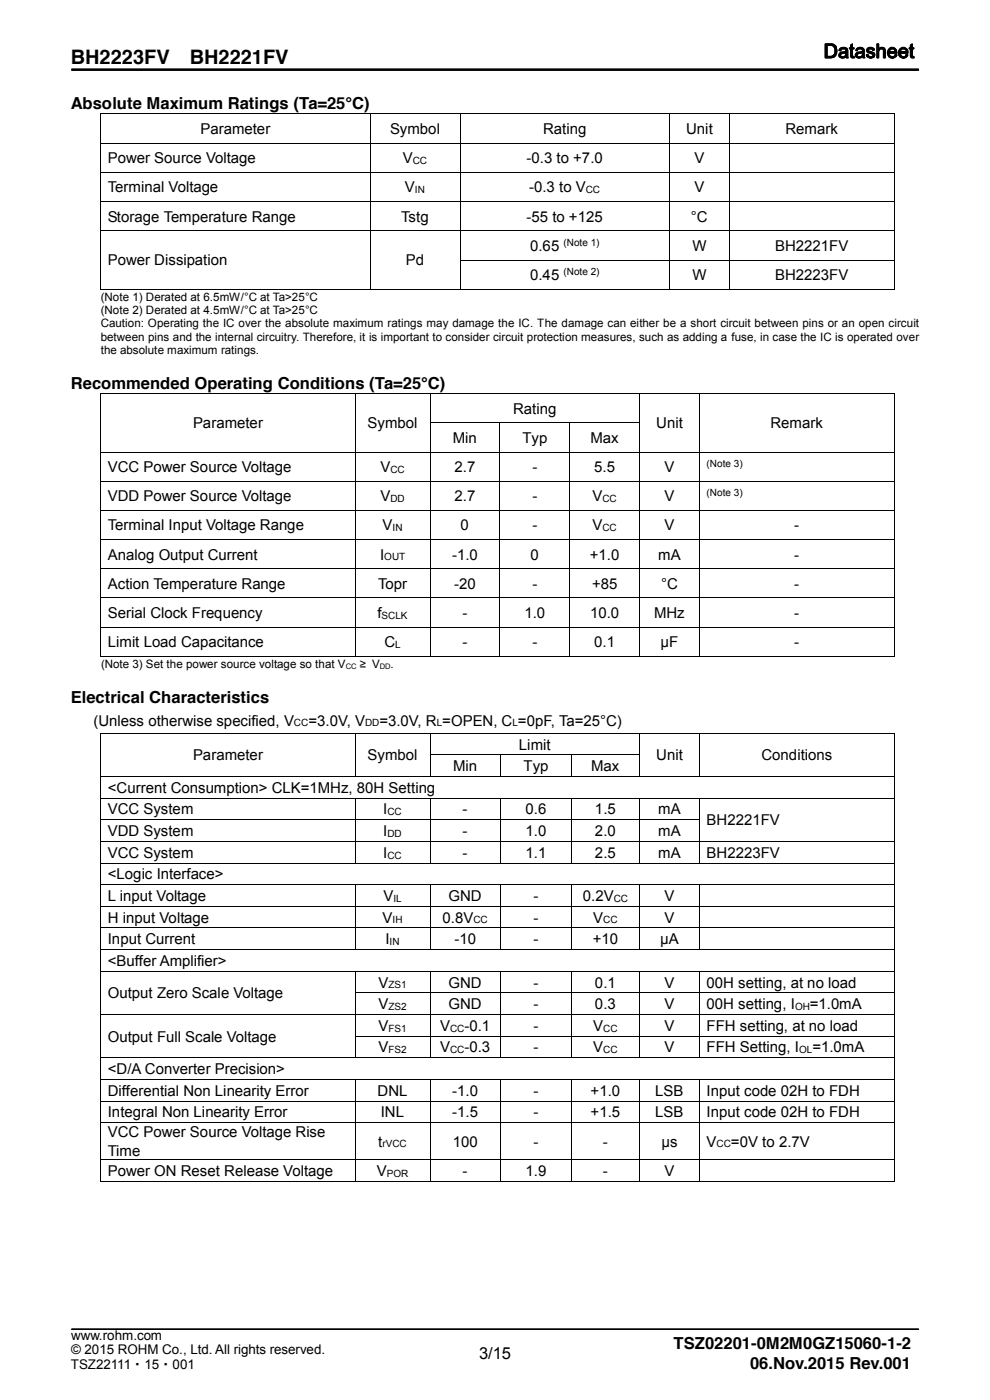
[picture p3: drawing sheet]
<svg xmlns="http://www.w3.org/2000/svg" width="210mm" height="297mm" viewBox="0 0 210 297" stroke-linecap="round" stroke-linejoin="round" font-family="sans-serif">
<g fill="#000" stroke="#000" stroke-width=".21">
<path d="M15.2 14.6h179.7v.3h-179.7z" fill-rule="evenodd"/>
<path d="M175.5 9.6v2.4h.9a1.29 1.29 0 0 0 .7-1.2 1.29 1.29 0 0 0-.6-1.2zM175 9.3h1.6a1.56 1.56 0 0 1 .8 2.3l-.6 .6-1.8 .1z" fill-rule="evenodd"/>
<path d="M178.5 11.4l-.2 .3 .2 .3 .8-.1 .1-.4v-.3zM178.3 10.2a.99 .99 0 0 1 1.6 .4v1.7h-.4l-.1-.3a.83 .83 0 0 1-.9 .3 .83 .83 0 0 1-.6-.8h.1a.61 .61 0 0 1 .8-.5l.6-.1v-.4l-.7-.1-.3 .4-.5-.1z" fill-rule="evenodd"/>
<path d="M180.4 9.5l.4-.2v.8h.4v.3h-.4v1.5l.4 .1 .1 .3h-.6l-.3-.3v-1.6h-.2v-.3h.2z" fill-rule="evenodd"/>
<path d="M182 11.4l-.2 .2 .1 .4a.7 .7 0 0 0 1-.3l.1-.5zM181.8 10.2a.98 .98 0 0 1 1.5 .3v1.5l.2 .3h-.4l-.1-.3a.91 .91 0 0 1-.9 .3 .91 .91 0 0 1-.7-.8h.1a.69 .69 0 0 1 .8-.5l.7-.1-.2-.4-.6-.1-.4 .4-.3-.1z" fill-rule="evenodd"/>
<path d="M184.2 10.1a1.04 1.04 0 0 1 1.3 .4v.1l-.3 .1-.4-.3h-.4l-.2 .2 .2 .3 .7 .1a.63 .63 0 0 1 .5 .7 .63 .63 0 0 1-.6 .6 .99 .99 0 0 1-1.2-.7l.4-.1 .3 .5h.4l.3-.3-.1-.2-1.1-.4-.2-.6z" fill-rule="evenodd"/>
<path d="M186.1 9.3h.3v1.1l.4-.3 .8 .1 .2 .4v1.7h-.4v-1.7l-.3-.2-.5 .1-.2 .4v1.4h-.3z" fill-rule="evenodd"/>
<path d="M189 10.5l-.4 .5h1.3l-.3-.5zM188.7 10.2l.3-.1h.6a1.2 1.2 0 0 1 .7 1.2h-1.7l.2 .6 .5 .1h.3l.3-.5 .4 .1a1.1 1.1 0 0 1-1.7 .5 1.1 1.1 0 0 1 0-1.7z" fill-rule="evenodd"/>
<path d="M191.3 10.5l-.2 .2v.3h1.1v-.3a.65 .65 0 0 0-.9-.2zM190.9 10.4l.5-.3a1.06 1.06 0 0 1 1.2 1.2h-1.6a.72 .72 0 0 0 .4 .7 .72 .72 0 0 0 .7-.1l.1-.4 .4 .1a1.02 1.02 0 0 1-1 .8 1.02 1.02 0 0 1-1-.9v-.6z" fill-rule="evenodd"/>
<path d="M193.1 9.5l.4-.2v.8h.4v.3h-.4v1.5l.4 .1v.3h-.5l-.3-.3v-1.6h-.2v-.3h.2z" fill-rule="evenodd"/>
<path d="M15.2 281.9h179.7v.2h-179.7z" fill-rule="evenodd"/>
</g>
<g fill="none" stroke="#000" stroke-width=".21">
<path d="M175 9.3h1.6a1.56 1.56 0 0 1 .8 2.3l-.6 .6-1.8 .1zM175.5 9.6h1a1.28 1.28 0 0 1 .7 1.2 1.28 1.28 0 0 1-.8 1.2h-.9zM178.3 10.2a.99 .99 0 0 1 1.6 .4v1.7h-.4l-.1-.3a.83 .83 0 0 1-.9 .3 .83 .83 0 0 1-.6-.8 1.21 1.21 0 0 1 1.3-.5l.2-.1v-.4l-.2-.1-.7 .1-.1 .3-.5-.1zM178.5 11.4l.9-.2v.3l-.1 .4-.8 .1-.2-.3zM180.4 9.5l.4-.2v.8h.4v.3h-.4v1.5l.4 .1 .1 .3h-.6l-.3-.3v-1.6h-.2v-.3h.2zM181.8 10.2a.98 .98 0 0 1 1.5 .3l.1 1.8h-.3l-.1-.3a.91 .91 0 0 1-.9 .3 .91 .91 0 0 1-.7-.8h.1a.69 .69 0 0 1 .8-.5l.7-.1-.2-.4-.6-.1-.4 .4-.3-.1zM182 11.4l1-.1a.71 .71 0 0 1-.9 .7l-.3-.1zM184.2 10.1a1.04 1.04 0 0 1 1.3 .4v.1l-.3 .1-.4-.3h-.4l-.2 .2 .2 .3 .7 .1a.63 .63 0 0 1 .5 .7 .63 .63 0 0 1-.6 .6h-.6a.69 .69 0 0 1-.6-.7l.4-.1 .3 .5h.4l.3-.3-.1-.2-1.1-.4-.2-.6zM186 9.3h.4v1.1l.4-.3 .8 .1 .2 .4v1.7h-.4v-1.7l-.3-.2-.5 .1-.2 .4v1.4h-.4zM188.7 10.2l.3-.1h.6a1.2 1.2 0 0 1 .7 1.2h-1.7l.2 .6 .5 .1h.3l.3-.5 .4 .1a1.1 1.1 0 0 1-1.7 .5 1.1 1.1 0 0 1 0-1.7zM188.9 10.5l.6-.1 .2 .1 .2 .5h-1.3zM190.9 10.4l.5-.3a1.06 1.06 0 0 1 1.2 1.2h-1.6a.72 .72 0 0 0 .4 .7 .72 .72 0 0 0 .7-.1l.1-.4 .4 .1a1.02 1.02 0 0 1-1 .8 1.02 1.02 0 0 1-1-.9v-.6z"/>
<path d="M191.3 10.5a.58 .58 0 0 1 .6-.1 .58 .58 0 0 1 .3 .6h-1.1v-.3zM193.1 9.5l.4-.2v.8h.4v.3h-.4v1.5l.4 .1v.3h-.5l-.3-.3v-1.6h-.2v-.3h.2zM21.4 24.2v6.2M21.4 30.4v6.1M21.4 36.6v6.1M21.5 24.1h57M21.5 30.4h57M21.5 36.6h57M78.5 24.2v6.2M78.5 30.4v6.1M78.5 36.6v6.1M78.6 30.4h19"/>
<path d="M78.6 36.6h19M78.7 24.1h18.9M97.6 24.2v6.2M97.6 30.4v6.1M97.6 36.6v6.1M97.6 30.4h44.4M97.6 36.6h44.4M97.7 24.1h44.3M142.1 24.2v6.2M142.1 30.4v6.1M142.1 36.6v6.1l12.6 .1M142.1 30.4h12.6"/>
<path d="M142.1 36.6h12.6M142.2 24.1h12.5M154.8 24.2v6.2M154.8 30.4v6.1M154.8 36.6v6.1M154.8 30.4h34.8M154.8 36.6h34.8M154.9 24.1h34.7M189.7 24.2v6.2M189.7 30.4v6.1M189.7 36.6v6.1M21.4 42.8v6.1"/>
<path d="M21.4 49v6.1M21.4 55.2v6.1M21.5 42.8h57M21.5 48.9h57M78.5 42.8v6.1M78.5 49v6.1M78.5 55.2v6.1M78.6 42.8h19M78.6 48.9h19M97.6 42.8v6.1M97.6 49v6.1M97.6 55.2v6.1"/>
<path d="M97.6 42.8h44.4M97.6 48.9h44.4M97.6 55.2h44.4M142.1 42.8v6.1M142.1 49v6.1M142.1 55.2v6.1M142.1 48.9h12.6M142.1 55.2h12.6M154.8 42.8v6.1M154.8 49v6.1M154.8 55.2v6.1M154.8 42.8h34.8"/>
<path d="M154.8 48.9h34.8M154.8 55.2h34.8M189.7 42.8v6.1M189.7 49v6.1M189.7 55.2v6.1M21.5 61.4h57M78.7 61.4h18.9M97.7 61.4h44.3M142.2 61.4h12.5M154.9 61.4h34.7M21.4 83.6v6.1M21.4 89.8v6.1"/>
<path d="M21.4 95.9v6.1M21.5 83.5h53.8M21.5 95.9h53.8M75.4 83.6v6.1M75.4 89.8v6.1M75.4 95.9v6.1M75.4 95.9h15.8M75.5 83.5h15.7M91.2 83.6v6.1M91.2 89.8v6.1h14.8M91.2 95.9v6.1M91.3 89.7h14.7"/>
<path d="M91.4 83.5h44.3M106.1 89.8v6.1M106.1 95.9v6.1M106.1 89.7h14.7M120.9 89.8v6.1h-14.8M120.9 95.9v6.1M120.9 89.7h14.8M120.9 95.9h14.8M135.7 83.6v6.1M135.7 89.8v6.1M135.7 95.9v6.1M135.7 95.9h12.7"/>
<path d="M135.8 83.5h12.6M148.4 83.6v6.1M148.4 89.8v6.1M148.4 95.9v6.1M148.4 95.9h41.2M148.5 83.5h41.1M189.7 83.6v6.1M189.7 89.8v6.1M189.7 95.9v6.1M21.4 102.1v6.2M21.4 108.3v6.1M21.4 114.5v6.1"/>
<path d="M21.5 102.1h53.8M21.5 108.3h53.8M21.5 114.5h53.8M75.4 102.1v6.2M75.4 108.3v6.1M75.4 114.5v6.1M75.4 102.1h15.8M75.4 108.3h15.8M75.4 114.5h15.8M91.2 102.1v6.2M91.2 108.3v6.1M91.2 114.5v6.1"/>
<path d="M91.3 102.1h14.7M91.3 108.3h14.7M91.3 114.5h14.7M106.1 102.1v6.2M106.1 108.3v6.1M106.1 114.5v6.1M106.1 102.1h14.7M106.1 108.3h14.7M106.1 114.5h14.7M120.9 102.1v6.2M120.9 108.3v6.1M120.9 114.5v6.1"/>
<path d="M120.9 102.1h14.8M120.9 108.3h14.8M120.9 114.5h14.8M135.7 102.1v6.2M135.7 108.3v6.1M135.7 114.5v6.1M135.7 102.1h12.7M135.7 108.3h12.7M135.7 114.5h12.7M148.4 102.1v6.2M148.4 108.3v6.1M148.4 114.5v6.1"/>
<path d="M148.4 102.1h41.2M148.4 108.3h41.2M148.4 114.5h41.2M189.7 102.1v6.2M189.7 108.3v6.1M189.7 114.5v6.1M21.4 120.7v6.1M21.4 126.9v6.1M21.4 133.1v6.1M21.5 120.7h53.8M21.5 126.8h53.8M21.5 133.1h53.8"/>
<path d="M21.5 139.3h53.8M75.4 120.7v6.1M75.4 126.9v6.1M75.4 133.1v6.1M75.4 120.7h15.8M75.4 126.8h15.8M75.4 133.1h15.8M75.5 139.3h15.7M91.2 120.7v6.1M91.2 126.9v6.1M91.2 133.1v6.1M91.3 120.7h14.7"/>
<path d="M91.3 126.8h14.7M91.3 133.1h14.7M91.4 139.3h14.6M106.1 120.7v6.1M106.1 126.9v6.1M106.1 133.1v6.1M106.1 120.7h14.7M106.1 126.8h14.7M106.1 133.1h14.7M106.2 139.3h14.6M120.9 120.7v6.1M120.9 126.9v6.1"/>
<path d="M120.9 133.1v6.1M120.9 120.7h14.8M120.9 126.8h14.8M120.9 133.1h14.8M121 139.3h14.7M135.7 120.7v6.1M135.7 126.9v6.1M135.7 133.1v6.1M135.7 120.7h12.7M135.7 126.8h12.7M135.7 133.1h12.7M135.8 139.3h12.6"/>
<path d="M148.4 120.7v6.1M148.4 126.9v6.1M148.4 133.1v6.1M148.4 120.7h41.2M148.4 126.8h41.2M148.4 133.1h41.2M148.5 139.3h41.1M189.7 120.7v6.1M189.7 126.9v6.1M189.7 133.1v6.1M21.4 155.6v4.5M21.5 155.6h53.8"/>
<path d="M75.4 155.6v4.5M75.5 155.6h15.7M91.2 155.6v4.5M91.4 155.6h44.3M135.7 155.6v4.5M135.8 155.6h12.6M148.4 155.6v4.5M148.5 155.6h41.1M189.7 155.6v4.5M21.4 160.2v4.5M21.4 164.8v4.5M21.4 169.4v4.5"/>
<path d="M21.4 174v4.5M21.4 178.6v4.5M21.5 164.8h53.8M21.5 169.4h53.8M21.5 173.9h53.8M21.5 178.5h53.8M75.4 160.2v4.5M75.4 169.4v4.5M75.4 174v4.5M75.4 178.6v4.5M75.4 164.8h15.8M75.4 169.4h15.8"/>
<path d="M75.4 173.9h15.8M75.4 178.5h15.8M91.2 160.2v4.5M91.2 169.4v4.5M91.3 160.2h14.9M91.3 164.8h14.9M91.3 169.4h14.9M106.2 173.9l-15 .1v4.5M106.2 178.5l-15 .1v4.5M106.2 160.2v4.5M106.2 169.4v4.5M106.2 174v4.5"/>
<path d="M106.2 178.6v4.5M106.3 160.2h14.9M106.3 164.8h14.9M106.3 169.4h14.9M106.3 173.9h14.9M106.3 178.5h14.9M121.2 160.2v4.5M121.2 169.4v4.5M121.2 174v4.5M121.2 178.6v4.5M121.3 160.2h14.4M121.3 164.8h14.4"/>
<path d="M121.3 169.4h14.4M121.3 173.9h14.4M121.3 178.5h14.4M135.7 160.2v4.5M135.7 169.4v4.5M135.7 174v4.5M135.7 178.6v4.5M135.7 164.8h12.7M135.7 169.4h12.7M135.7 173.9h12.7M135.7 178.5h12.7M148.4 160.2v4.5"/>
<path d="M148.4 169.4v4.5M148.4 174v4.5M148.4 178.6v4.5M148.4 164.8h41.2M148.4 169.4h41.2M148.4 178.5h41.2M189.7 160.2v4.5M189.7 164.8v4.5M189.7 169.4v4.5M189.7 174v4.5M189.7 178.6v4.5M21.4 183.2v4.4"/>
<path d="M21.4 187.7v4.6M21.4 192.3v4.5M21.4 196.9v4.5M21.5 183.1h53.8M21.5 187.7h53.8M21.5 192.3h53.8M21.5 196.9h53.8M75.4 187.7v4.6M75.4 192.3v4.5M75.4 196.9v4.5M75.4 183.1h15.8M75.4 187.7h15.8"/>
<path d="M75.4 192.3h15.8M75.4 196.9h15.8M91.2 187.7v4.6M91.2 192.3v4.5M91.2 196.9v4.5h15M91.3 183.1h14.9M91.3 187.7h14.9M91.3 192.3h14.9M91.3 196.9h14.9M106.2 187.7v4.6M106.2 192.3v4.5M106.2 196.9v4.5"/>
<path d="M106.3 183.1h14.9M106.3 187.7h14.9M106.3 192.3h14.9M106.3 196.9h14.9M121.2 187.7v4.6M121.2 192.3v4.5M121.2 196.9v4.5M121.3 183.1h14.4M121.3 187.7h14.4M121.3 192.3h14.4M121.3 196.9h14.4M135.7 187.7v4.6"/>
<path d="M135.7 192.3v4.5M135.7 196.9v4.5M135.7 183.1h12.7M135.7 187.7h12.7M135.7 192.3h12.7M135.7 196.9h12.7M148.4 187.7v4.6M148.4 192.3v4.5M148.4 196.9v4.5M148.4 183.1h41.2M148.4 187.7h41.2M148.4 192.3h41.2"/>
<path d="M148.4 196.9h41.2M189.7 183.2v4.4M189.7 187.7v4.6M189.7 192.3v4.5M189.7 196.9v4.5M21.4 201.5v4.5M21.4 206.1v4.5M21.4 210.7v4.5M21.4 215.3v4.5M21.4 219.9v4.5M21.5 201.4h53.8M21.5 206.1h53.8"/>
<path d="M21.5 215.2h53.8M75.4 206.1v4.5M75.4 210.7v4.5M75.4 215.3v4.5M75.4 219.9v4.5M75.4 201.4h15.8M75.4 206.1h15.8M75.4 210.6h15.8M75.4 215.2h15.8M75.4 219.8h15.8M91.2 210.7v4.5M91.2 215.3v4.5"/>
<path d="M91.2 219.9v4.5M91.3 210.6h14.9M91.3 215.2h14.9M91.3 219.8h14.9M106.2 206.1h-15v4.5M106.2 206.1v4.5M106.2 210.7v4.5M106.2 215.3v4.5M106.2 219.9v4.5M106.3 201.4h14.9M106.3 206.1h14.9M106.3 210.6h14.9"/>
<path d="M106.3 215.2h14.9M106.3 219.8h14.9M121.2 206.1v4.5M121.2 210.7v4.5M121.2 215.3v4.5M121.2 219.9v4.5M121.3 201.4h14.4M121.3 206.1h14.4M121.3 210.6h14.4M121.3 215.2h14.4M121.3 219.8h14.4M135.7 206.1v4.5"/>
<path d="M135.7 210.7v4.5M135.7 215.3v4.5M135.7 219.9v4.5M135.7 201.4h12.7M135.7 206.1h12.7M135.7 210.6h12.7M135.7 215.2h12.7M135.7 219.8h12.7M148.4 206.1v4.5M148.4 210.7v4.5M148.4 215.3v4.5M148.4 219.9v4.5"/>
<path d="M148.4 201.4h41.2M148.4 206.1h41.2M148.4 210.6h41.2M148.4 215.2h41.2M148.4 219.8h41.2M189.7 201.5v4.5M189.7 206.1v4.5M189.7 210.7v4.5M189.7 215.3v4.5M189.7 219.9v4.5M21.4 224.4v4.5M21.4 229v4.5"/>
<path d="M21.4 233.6v4.5M21.4 238.2v7.7M21.5 224.4h53.8M21.5 229h53.8M21.5 233.6h53.8M21.5 238.2h53.8M75.4 229v4.5M75.4 233.6v4.5M75.4 238.2v7.7M75.4 224.4h15.8M75.4 229h15.8M75.4 233.6h15.8"/>
<path d="M75.4 238.2h15.8M91.2 229v4.5l15 .1M91.2 233.6v4.5M91.3 224.4h14.9M91.3 229h14.9M106.2 238.2h-15v7.7l15 .1M106.2 229v4.5M106.2 233.6v4.5M106.2 238.2v7.7M106.3 224.4h14.9M106.3 229h14.9M106.3 233.6h14.9"/>
<path d="M106.3 238.2h14.9M121.2 229v4.5M121.2 233.6v4.5M121.2 238.2v7.7M121.3 224.4h14.4M121.3 229h14.4M121.3 233.6h14.4M121.3 238.2h14.4M135.7 229v4.5M135.7 233.6v4.5M135.7 238.2v7.7M135.7 224.4h12.7"/>
<path d="M135.7 229h12.7M135.7 233.6h12.7M135.7 238.2h12.7M148.4 229v4.5M148.4 233.6v4.5M148.4 238.2v7.7M148.4 224.4h41.2M148.4 229h41.2M148.4 233.6h41.2M148.4 238.2h41.2M189.7 224.4v4.5M189.7 229v4.5"/>
<path d="M189.7 233.6v4.5M189.7 238.2v7.7M21.4 246v4.6M21.5 246h53.8M21.5 250.6h53.8M75.4 246v4.6M75.4 246h15.8M75.5 250.6h15.7M91.2 246v4.6M91.4 250.6h14.8M106.2 246v4.6M106.3 246h14.9"/>
<path d="M106.4 250.6h14.8M121.2 246v4.6M121.3 246h14.4M121.4 250.6h14.3M135.7 246v4.6M135.7 246h12.7M135.8 250.6h12.6M148.4 246v4.6M148.4 246h41.2M148.5 250.6h41.1M189.7 246v4.6"/>
</g>
<g fill="#000">
<path d="M21.3 24h.2v.2h-.2z" fill-rule="evenodd"/>
<path d="M21.3 24h.2v.2h-.2z" fill-rule="evenodd"/>
<path d="M21.3 30.4h.2z" fill-rule="evenodd"/>
<path d="M21.3 36.5l.2 .1z" fill-rule="evenodd"/>
<path d="M78.5 24h.2v.2h-.2z" fill-rule="evenodd"/>
<path d="M78.5 30.4h.1z" fill-rule="evenodd"/>
<path d="M78.5 36.5l.1 .1z" fill-rule="evenodd"/>
<path d="M97.6 24h.1v.2h-.1z" fill-rule="evenodd"/>
<path d="M97.6 36.5v.1z" fill-rule="evenodd"/>
<path d="M142 24h.2v.2h-.2z" fill-rule="evenodd"/>
<path d="M142 30.4h.1z" fill-rule="evenodd"/>
<path d="M142 36.5l.1 .1z" fill-rule="evenodd"/>
<path d="M154.7 24h.2v.2h-.2z" fill-rule="evenodd"/>
<path d="M154.7 30.4h.1z" fill-rule="evenodd"/>
<path d="M154.7 36.5l.1 .1z" fill-rule="evenodd"/>
<path d="M189.6 24h.2v.2h-.2z" fill-rule="evenodd"/>
<path d="M189.6 24h.2v.2h-.2z" fill-rule="evenodd"/>
<path d="M189.6 30.4h.2z" fill-rule="evenodd"/>
<path d="M189.6 36.5l.2 .1z" fill-rule="evenodd"/>
<path d="M21.3 42.7l.2 .1z" fill-rule="evenodd"/>
<path d="M21.3 48.9l.2 .1z" fill-rule="evenodd"/>
<path d="M21.3 55.1l.2 .1z" fill-rule="evenodd"/>
<path d="M78.5 42.7l.1 .1z" fill-rule="evenodd"/>
<path d="M78.5 48.9l.1 .1z" fill-rule="evenodd"/>
<path d="M78.5 55.1l.1 .1z" fill-rule="evenodd"/>
<path d="M97.6 42.7v.1z" fill-rule="evenodd"/>
<path d="M97.6 48.9v.1z" fill-rule="evenodd"/>
<path d="M97.6 55.1v.1z" fill-rule="evenodd"/>
<path d="M142 42.7l.1 .1z" fill-rule="evenodd"/>
<path d="M142 48.9l.1 .1z" fill-rule="evenodd"/>
<path d="M142 55.1l.1 .1z" fill-rule="evenodd"/>
<path d="M154.7 42.7l.1 .1z" fill-rule="evenodd"/>
<path d="M154.7 48.9l.1 .1z" fill-rule="evenodd"/>
<path d="M154.7 55.1l.1 .1z" fill-rule="evenodd"/>
<path d="M189.6 42.7l.2 .1z" fill-rule="evenodd"/>
<path d="M189.6 48.9l.2 .1z" fill-rule="evenodd"/>
<path d="M189.6 55.1l.2 .1z" fill-rule="evenodd"/>
<path d="M21.3 61.3h.2v.2h-.2z" fill-rule="evenodd"/>
<path d="M21.3 61.3h.2v.2h-.2z" fill-rule="evenodd"/>
<path d="M78.5 61.3h.2v.2h-.2z" fill-rule="evenodd"/>
<path d="M97.6 61.3h.1v.2h-.1z" fill-rule="evenodd"/>
<path d="M142 61.3h.2v.2h-.2z" fill-rule="evenodd"/>
<path d="M154.7 61.3h.2v.2h-.2z" fill-rule="evenodd"/>
<path d="M189.6 61.3h.2v.2h-.2z" fill-rule="evenodd"/>
<path d="M189.6 61.3h.2v.2h-.2z" fill-rule="evenodd"/>
<path d="M21.3 83.4h.2v.2h-.2z" fill-rule="evenodd"/>
<path d="M21.3 83.4h.2v.2h-.2z" fill-rule="evenodd"/>
<path d="M21.3 89.7l.2 .1z" fill-rule="evenodd"/>
<path d="M21.3 95.9h.2z" fill-rule="evenodd"/>
<path d="M75.3 83.4h.2v.2h-.2z" fill-rule="evenodd"/>
<path d="M75.3 89.7l.1 .1z" fill-rule="evenodd"/>
<path d="M75.3 95.9h.1z" fill-rule="evenodd"/>
<path d="M91.2 83.4h.2v.2h-.2z" fill-rule="evenodd"/>
<path d="M91.2 89.7l.1 .1z" fill-rule="evenodd"/>
<path d="M91.2 95.9h.1z" fill-rule="evenodd"/>
<path d="M106 89.7l.1 .1z" fill-rule="evenodd"/>
<path d="M106 95.9h.1z" fill-rule="evenodd"/>
<path d="M120.8 89.7l.1 .1z" fill-rule="evenodd"/>
<path d="M120.8 95.9h.1z" fill-rule="evenodd"/>
<path d="M135.7 83.4h.1v.2h-.1z" fill-rule="evenodd"/>
<path d="M135.7 89.7v.1z" fill-rule="evenodd"/>
<path d="M148.4 83.4h.1v.2h-.1z" fill-rule="evenodd"/>
<path d="M148.4 89.7v.1z" fill-rule="evenodd"/>
<path d="M189.6 83.4h.2v.2h-.2z" fill-rule="evenodd"/>
<path d="M189.6 83.4h.2v.2h-.2z" fill-rule="evenodd"/>
<path d="M189.6 89.7l.2 .1z" fill-rule="evenodd"/>
<path d="M189.6 95.9h.2z" fill-rule="evenodd"/>
<path d="M21.3 102l.2 .1z" fill-rule="evenodd"/>
<path d="M21.3 108.3h.2z" fill-rule="evenodd"/>
<path d="M21.3 114.4l.2 .1z" fill-rule="evenodd"/>
<path d="M75.3 102l.1 .1z" fill-rule="evenodd"/>
<path d="M75.3 108.3h.1z" fill-rule="evenodd"/>
<path d="M75.3 114.4l.1 .1z" fill-rule="evenodd"/>
<path d="M91.2 102l.1 .1z" fill-rule="evenodd"/>
<path d="M91.2 108.3h.1z" fill-rule="evenodd"/>
<path d="M91.2 114.4l.1 .1z" fill-rule="evenodd"/>
<path d="M106 102l.1 .1z" fill-rule="evenodd"/>
<path d="M106 108.3h.1z" fill-rule="evenodd"/>
<path d="M106 114.4l.1 .1z" fill-rule="evenodd"/>
<path d="M120.8 102l.1 .1z" fill-rule="evenodd"/>
<path d="M120.8 108.3h.1z" fill-rule="evenodd"/>
<path d="M120.8 114.4l.1 .1z" fill-rule="evenodd"/>
<path d="M135.7 102v.1z" fill-rule="evenodd"/>
<path d="M135.7 114.4v.1z" fill-rule="evenodd"/>
<path d="M148.4 102v.1z" fill-rule="evenodd"/>
<path d="M148.4 114.4v.1z" fill-rule="evenodd"/>
<path d="M189.6 102l.2 .1z" fill-rule="evenodd"/>
<path d="M189.6 108.3h.2z" fill-rule="evenodd"/>
<path d="M189.6 114.4l.2 .1z" fill-rule="evenodd"/>
<path d="M21.3 120.6l.2 .1z" fill-rule="evenodd"/>
<path d="M21.3 126.8l.2 .1z" fill-rule="evenodd"/>
<path d="M21.3 133l.2 .1z" fill-rule="evenodd"/>
<path d="M21.3 139.2h.2v.2h-.2z" fill-rule="evenodd"/>
<path d="M21.3 139.2h.2v.2h-.2z" fill-rule="evenodd"/>
<path d="M75.3 120.6l.1 .1z" fill-rule="evenodd"/>
<path d="M75.3 126.8l.1 .1z" fill-rule="evenodd"/>
<path d="M75.3 133l.1 .1z" fill-rule="evenodd"/>
<path d="M75.3 139.2h.2v.2h-.2z" fill-rule="evenodd"/>
<path d="M91.2 120.6l.1 .1z" fill-rule="evenodd"/>
<path d="M91.2 126.8l.1 .1z" fill-rule="evenodd"/>
<path d="M91.2 133l.1 .1z" fill-rule="evenodd"/>
<path d="M91.2 139.2h.2v.2h-.2z" fill-rule="evenodd"/>
<path d="M106 120.6l.1 .1z" fill-rule="evenodd"/>
<path d="M106 126.8l.1 .1z" fill-rule="evenodd"/>
<path d="M106 133l.1 .1z" fill-rule="evenodd"/>
<path d="M106 139.2h.2v.2h-.2z" fill-rule="evenodd"/>
<path d="M120.8 120.6l.1 .1z" fill-rule="evenodd"/>
<path d="M120.8 126.8l.1 .1z" fill-rule="evenodd"/>
<path d="M120.8 133l.1 .1z" fill-rule="evenodd"/>
<path d="M120.8 139.2h.2v.2h-.2z" fill-rule="evenodd"/>
<path d="M135.7 120.6v.1z" fill-rule="evenodd"/>
<path d="M135.7 126.8v.1z" fill-rule="evenodd"/>
<path d="M135.7 133v.1z" fill-rule="evenodd"/>
<path d="M135.7 139.2h.1v.2h-.1z" fill-rule="evenodd"/>
<path d="M148.4 120.6v.1z" fill-rule="evenodd"/>
<path d="M148.4 126.8v.1z" fill-rule="evenodd"/>
<path d="M148.4 133v.1z" fill-rule="evenodd"/>
<path d="M148.4 139.2h.1v.2h-.1z" fill-rule="evenodd"/>
<path d="M189.6 120.6l.2 .1z" fill-rule="evenodd"/>
<path d="M189.6 126.8l.2 .1z" fill-rule="evenodd"/>
<path d="M189.6 133l.2 .1z" fill-rule="evenodd"/>
<path d="M189.6 139.2h.2v.2h-.2z" fill-rule="evenodd"/>
<path d="M189.6 139.2h.2v.2h-.2z" fill-rule="evenodd"/>
<path d="M21.3 155.5h.2v.1h-.2z" fill-rule="evenodd"/>
<path d="M21.3 155.5h.2v.1h-.2z" fill-rule="evenodd"/>
<path d="M75.3 155.5h.2v.1h-.2z" fill-rule="evenodd"/>
<path d="M91.2 155.5h.2v.1h-.2z" fill-rule="evenodd"/>
<path d="M135.7 155.5h.1v.1h-.1z" fill-rule="evenodd"/>
<path d="M148.4 155.5h.1v.1h-.1z" fill-rule="evenodd"/>
<path d="M189.6 155.5h.2v.1h-.2z" fill-rule="evenodd"/>
<path d="M189.6 155.5h.2v.1h-.2z" fill-rule="evenodd"/>
<path d="M21.3 160.1l.2 .1z" fill-rule="evenodd"/>
<path d="M21.3 164.7l.2 .1z" fill-rule="evenodd"/>
<path d="M21.3 169.3l.2 .1z" fill-rule="evenodd"/>
<path d="M21.3 173.9l.2 .1z" fill-rule="evenodd"/>
<path d="M21.3 178.5l.2 .1z" fill-rule="evenodd"/>
<path d="M75.3 160.1l.1 .1z" fill-rule="evenodd"/>
<path d="M75.3 164.7l.1 .1z" fill-rule="evenodd"/>
<path d="M75.3 169.3l.1 .1z" fill-rule="evenodd"/>
<path d="M75.3 173.9l.1 .1z" fill-rule="evenodd"/>
<path d="M75.3 178.5l.1 .1z" fill-rule="evenodd"/>
<path d="M91.2 160.1l.1 .1z" fill-rule="evenodd"/>
<path d="M91.2 164.7l.1 .1z" fill-rule="evenodd"/>
<path d="M91.2 169.3l.1 .1z" fill-rule="evenodd"/>
<path d="M91.2 173.9l.1 .1z" fill-rule="evenodd"/>
<path d="M91.2 178.5l.1 .1z" fill-rule="evenodd"/>
<path d="M106.2 160.1l.1 .1z" fill-rule="evenodd"/>
<path d="M106.2 164.7l.1 .1z" fill-rule="evenodd"/>
<path d="M106.2 169.3l.1 .1z" fill-rule="evenodd"/>
<path d="M106.2 173.9l.1 .1z" fill-rule="evenodd"/>
<path d="M106.2 178.5l.1 .1z" fill-rule="evenodd"/>
<path d="M121.2 160.1l.1 .1z" fill-rule="evenodd"/>
<path d="M121.2 164.7l.1 .1z" fill-rule="evenodd"/>
<path d="M121.2 169.3l.1 .1z" fill-rule="evenodd"/>
<path d="M121.2 173.9l.1 .1z" fill-rule="evenodd"/>
<path d="M121.2 178.5l.1 .1z" fill-rule="evenodd"/>
<path d="M135.7 160.1v.1z" fill-rule="evenodd"/>
<path d="M135.7 164.7v.1z" fill-rule="evenodd"/>
<path d="M135.7 169.3v.1z" fill-rule="evenodd"/>
<path d="M135.7 173.9v.1z" fill-rule="evenodd"/>
<path d="M135.7 178.5v.1z" fill-rule="evenodd"/>
<path d="M148.4 160.1v.1z" fill-rule="evenodd"/>
<path d="M148.4 164.7v.1z" fill-rule="evenodd"/>
<path d="M148.4 169.3v.1z" fill-rule="evenodd"/>
<path d="M148.4 173.9v.1z" fill-rule="evenodd"/>
<path d="M148.4 178.5v.1z" fill-rule="evenodd"/>
<path d="M189.6 160.1l.2 .1z" fill-rule="evenodd"/>
<path d="M189.6 164.7l.2 .1z" fill-rule="evenodd"/>
<path d="M189.6 169.3l.2 .1z" fill-rule="evenodd"/>
<path d="M189.6 173.9l.2 .1z" fill-rule="evenodd"/>
<path d="M189.6 178.5l.2 .1z" fill-rule="evenodd"/>
<path d="M21.3 183.1l.2 .1z" fill-rule="evenodd"/>
<path d="M21.3 187.6l.2 .1z" fill-rule="evenodd"/>
<path d="M21.3 192.3h.2z" fill-rule="evenodd"/>
<path d="M21.3 196.8l.2 .1z" fill-rule="evenodd"/>
<path d="M75.3 183.1l.1 .1z" fill-rule="evenodd"/>
<path d="M75.3 187.6l.1 .1z" fill-rule="evenodd"/>
<path d="M75.3 192.3h.1z" fill-rule="evenodd"/>
<path d="M75.3 196.8l.1 .1z" fill-rule="evenodd"/>
<path d="M91.2 183.1l.1 .1z" fill-rule="evenodd"/>
<path d="M91.2 187.6l.1 .1z" fill-rule="evenodd"/>
<path d="M91.2 192.3h.1z" fill-rule="evenodd"/>
<path d="M91.2 196.8l.1 .1z" fill-rule="evenodd"/>
<path d="M106.2 183.1l.1 .1z" fill-rule="evenodd"/>
<path d="M106.2 187.6l.1 .1z" fill-rule="evenodd"/>
<path d="M106.2 192.3h.1z" fill-rule="evenodd"/>
<path d="M106.2 196.8l.1 .1z" fill-rule="evenodd"/>
<path d="M121.2 183.1l.1 .1z" fill-rule="evenodd"/>
<path d="M121.2 187.6l.1 .1z" fill-rule="evenodd"/>
<path d="M121.2 192.3h.1z" fill-rule="evenodd"/>
<path d="M121.2 196.8l.1 .1z" fill-rule="evenodd"/>
<path d="M135.7 183.1v.1z" fill-rule="evenodd"/>
<path d="M135.7 187.6v.1z" fill-rule="evenodd"/>
<path d="M135.7 196.8v.1z" fill-rule="evenodd"/>
<path d="M148.4 183.1v.1z" fill-rule="evenodd"/>
<path d="M148.4 187.6v.1z" fill-rule="evenodd"/>
<path d="M148.4 196.8v.1z" fill-rule="evenodd"/>
<path d="M189.6 183.1l.2 .1z" fill-rule="evenodd"/>
<path d="M189.6 187.6l.2 .1z" fill-rule="evenodd"/>
<path d="M189.6 192.3h.2z" fill-rule="evenodd"/>
<path d="M189.6 196.8l.2 .1z" fill-rule="evenodd"/>
<path d="M21.3 201.4l.2 .1z" fill-rule="evenodd"/>
<path d="M21.3 206l.2 .1z" fill-rule="evenodd"/>
<path d="M21.3 210.6l.2 .1z" fill-rule="evenodd"/>
<path d="M21.3 215.2l.2 .1z" fill-rule="evenodd"/>
<path d="M21.3 219.8l.2 .1z" fill-rule="evenodd"/>
<path d="M75.3 201.4l.1 .1z" fill-rule="evenodd"/>
<path d="M75.3 206l.1 .1z" fill-rule="evenodd"/>
<path d="M75.3 210.6l.1 .1z" fill-rule="evenodd"/>
<path d="M75.3 215.2l.1 .1z" fill-rule="evenodd"/>
<path d="M75.3 219.8l.1 .1z" fill-rule="evenodd"/>
<path d="M91.2 201.4l.1 .1z" fill-rule="evenodd"/>
<path d="M91.2 206l.1 .1z" fill-rule="evenodd"/>
<path d="M91.2 210.6l.1 .1z" fill-rule="evenodd"/>
<path d="M91.2 215.2l.1 .1z" fill-rule="evenodd"/>
<path d="M91.2 219.8l.1 .1z" fill-rule="evenodd"/>
<path d="M106.2 201.4l.1 .1z" fill-rule="evenodd"/>
<path d="M106.2 206l.1 .1z" fill-rule="evenodd"/>
<path d="M106.2 210.6l.1 .1z" fill-rule="evenodd"/>
<path d="M106.2 215.2l.1 .1z" fill-rule="evenodd"/>
<path d="M106.2 219.8l.1 .1z" fill-rule="evenodd"/>
<path d="M121.2 201.4l.1 .1z" fill-rule="evenodd"/>
<path d="M121.2 206l.1 .1z" fill-rule="evenodd"/>
<path d="M121.2 210.6l.1 .1z" fill-rule="evenodd"/>
<path d="M121.2 215.2l.1 .1z" fill-rule="evenodd"/>
<path d="M121.2 219.8l.1 .1z" fill-rule="evenodd"/>
<path d="M135.7 201.4v.1z" fill-rule="evenodd"/>
<path d="M135.7 206v.1z" fill-rule="evenodd"/>
<path d="M135.7 210.6v.1z" fill-rule="evenodd"/>
<path d="M135.7 215.2v.1z" fill-rule="evenodd"/>
<path d="M135.7 219.8v.1z" fill-rule="evenodd"/>
<path d="M148.4 201.4v.1z" fill-rule="evenodd"/>
<path d="M148.4 206v.1z" fill-rule="evenodd"/>
<path d="M148.4 210.6v.1z" fill-rule="evenodd"/>
<path d="M148.4 215.2v.1z" fill-rule="evenodd"/>
<path d="M148.4 219.8v.1z" fill-rule="evenodd"/>
<path d="M189.6 201.4l.2 .1z" fill-rule="evenodd"/>
<path d="M189.6 206l.2 .1z" fill-rule="evenodd"/>
<path d="M189.6 210.6l.2 .1z" fill-rule="evenodd"/>
<path d="M189.6 215.2l.2 .1z" fill-rule="evenodd"/>
<path d="M189.6 219.8l.2 .1z" fill-rule="evenodd"/>
<path d="M21.3 224.4h.2z" fill-rule="evenodd"/>
<path d="M21.3 228.9l.2 .1z" fill-rule="evenodd"/>
<path d="M21.3 233.5l.2 .1z" fill-rule="evenodd"/>
<path d="M21.3 238.1l.2 .1z" fill-rule="evenodd"/>
<path d="M75.3 224.4h.1z" fill-rule="evenodd"/>
<path d="M75.3 228.9l.1 .1z" fill-rule="evenodd"/>
<path d="M75.3 233.5l.1 .1z" fill-rule="evenodd"/>
<path d="M75.3 238.1l.1 .1z" fill-rule="evenodd"/>
<path d="M91.2 224.4h.1z" fill-rule="evenodd"/>
<path d="M91.2 228.9l.1 .1z" fill-rule="evenodd"/>
<path d="M91.2 233.5l.1 .1z" fill-rule="evenodd"/>
<path d="M91.2 238.1l.1 .1z" fill-rule="evenodd"/>
<path d="M106.2 224.4h.1z" fill-rule="evenodd"/>
<path d="M106.2 228.9l.1 .1z" fill-rule="evenodd"/>
<path d="M106.2 233.5l.1 .1z" fill-rule="evenodd"/>
<path d="M106.2 238.1l.1 .1z" fill-rule="evenodd"/>
<path d="M121.2 224.4h.1z" fill-rule="evenodd"/>
<path d="M121.2 228.9l.1 .1z" fill-rule="evenodd"/>
<path d="M121.2 233.5l.1 .1z" fill-rule="evenodd"/>
<path d="M121.2 238.1l.1 .1z" fill-rule="evenodd"/>
<path d="M135.7 228.9v.1z" fill-rule="evenodd"/>
<path d="M135.7 233.5v.1z" fill-rule="evenodd"/>
<path d="M135.7 238.1v.1z" fill-rule="evenodd"/>
<path d="M148.4 228.9v.1z" fill-rule="evenodd"/>
<path d="M148.4 233.5v.1z" fill-rule="evenodd"/>
<path d="M148.4 238.1v.1z" fill-rule="evenodd"/>
<path d="M189.6 224.4h.2z" fill-rule="evenodd"/>
<path d="M189.6 228.9l.2 .1z" fill-rule="evenodd"/>
<path d="M189.6 233.5l.2 .1z" fill-rule="evenodd"/>
<path d="M189.6 238.1l.2 .1z" fill-rule="evenodd"/>
<path d="M21.3 245.9l.2 .1z" fill-rule="evenodd"/>
<path d="M21.3 250.6h.2v.1h-.2z" fill-rule="evenodd"/>
<path d="M21.3 250.6h.2v.1h-.2z" fill-rule="evenodd"/>
<path d="M75.3 245.9l.1 .1z" fill-rule="evenodd"/>
<path d="M75.3 250.6h.2v.1h-.2z" fill-rule="evenodd"/>
<path d="M91.2 245.9l.1 .1z" fill-rule="evenodd"/>
<path d="M91.2 250.6h.2v.1h-.2z" fill-rule="evenodd"/>
<path d="M106.2 245.9l.1 .1z" fill-rule="evenodd"/>
<path d="M106.2 250.6h.2v.1h-.2z" fill-rule="evenodd"/>
<path d="M121.2 245.9l.1 .1z" fill-rule="evenodd"/>
<path d="M121.2 250.6h.2v.1h-.2z" fill-rule="evenodd"/>
<path d="M135.7 245.9v.1z" fill-rule="evenodd"/>
<path d="M135.7 250.6h.1v.1h-.1z" fill-rule="evenodd"/>
<path d="M148.4 245.9v.1z" fill-rule="evenodd"/>
<path d="M148.4 250.6h.1v.1h-.1z" fill-rule="evenodd"/>
<path d="M189.6 245.9l.2 .1z" fill-rule="evenodd"/>
<path d="M189.6 250.6h.2v.1h-.2z" fill-rule="evenodd"/>
<path d="M189.6 250.6h.2v.1h-.2z" fill-rule="evenodd"/>
</g>
<g font-size="4.2">
<text x="15" y="13.6">BH2223FV</text>
<text x="40.3" y="13.6">BH2221FV</text>
</g>
<g font-size="3.5">
<text x="15" y="23.2">Absolute Maximum Ratings (Ta=25°C)</text>
<text x="15" y="82.6">Recommended Operating Conditions (Ta=25°C)</text>
<text x="15" y="149.1">Electrical Characteristics</text>
<text x="142.9" y="286.3">TSZ02201-0M2M0GZ15060-1-2</text>
<text x="101.6" y="288.2">3/15</text>
<text x="159.1" y="290.5">06.Nov.2015 Rev.001</text>
</g>
<g font-size="3.2">
<text x="42.5" y="28.4">Parameter</text>
<text x="82.7" y="28.4">Symbol</text>
<text x="115.2" y="28.4">Rating</text>
<text x="145.6" y="28.4">Unit</text>
<text x="166.6" y="28.4">Remark</text>
<text x="22.9" y="34.6">Power Source Voltage</text>
<text x="85.4" y="34.6">V</text>
<text x="111.7" y="34.6">-0.3 to +7.0</text>
<text x="147.3" y="34.6">V</text>
<text x="22.9" y="40.8">Terminal Voltage</text>
<text x="85.9" y="40.8">V</text>
<text x="112.3" y="40.8">-0.3 to V</text>
<text x="147.3" y="40.8">V</text>
<text x="22.9" y="47">Storage Temperature Range</text>
<text x="85.1" y="47">Tstg</text>
<text x="111.7" y="47">-55 to +125</text>
<text x="146.6" y="47.1">°C</text>
<text x="112.5" y="53.2">0.65</text>
<text x="146.9" y="53.2">W</text>
<text x="164.4" y="53.2">BH2221FV</text>
<text x="22.9" y="56.3">Power Dissipation</text>
<text x="86.1" y="56.3">Pd</text>
<text x="112.5" y="59.4">0.45</text>
<text x="146.9" y="59.4">W</text>
<text x="164.4" y="59.4">BH2223FV</text>
<text x="108.9" y="87.8">Rating</text>
<text x="40.9" y="90.9">Parameter</text>
<text x="78" y="90.9">Symbol</text>
<text x="96.1" y="94.1">Min</text>
<text x="110.8" y="94.1">Typ</text>
<text x="125.2" y="94.1">Max</text>
<text x="139.2" y="90.9">Unit</text>
<text x="163.4" y="90.9">Remark</text>
<text x="22.9" y="100.1">VCC Power Source Voltage</text>
<text x="80.7" y="100.1">V</text>
<text x="96.4" y="100.1">2.7</text>
<text x="112.9" y="100.1">-</text>
<text x="126.1" y="100.1">5.5</text>
<text x="141" y="100.1">V</text>
<text x="22.9" y="106.3">VDD Power Source Voltage</text>
<text x="80.7" y="106.3">V</text>
<text x="96.4" y="106.3">2.7</text>
<text x="112.9" y="106.3">-</text>
<text x="125.7" y="106.3">V</text>
<text x="141" y="106.3">V</text>
<text x="22.9" y="112.5">Terminal Input Voltage Range</text>
<text x="81.2" y="112.5">V</text>
<text x="97.7" y="112.5">0</text>
<text x="112.9" y="112.5">-</text>
<text x="125.7" y="112.5">V</text>
<text x="141" y="112.5">V</text>
<text x="168.5" y="112.5">-</text>
<text x="22.9" y="118.7">Analog Output Current</text>
<text x="80.6" y="118.7">I</text>
<text x="95.9" y="118.7">-1.0</text>
<text x="112.5" y="118.7">0</text>
<text x="125.1" y="118.7">+1.0</text>
<text x="139.6" y="118.7">mA</text>
<text x="168.5" y="118.7">-</text>
<text x="22.9" y="124.9">Action Temperature Range</text>
<text x="80.2" y="124.9">Topr</text>
<text x="96.3" y="124.9">-20</text>
<text x="112.9" y="124.9">-</text>
<text x="125.6" y="124.9">+85</text>
<text x="140.2" y="124.9">°C</text>
<text x="168.5" y="124.9">-</text>
<text x="22.9" y="131.1">Serial Clock Frequency</text>
<text x="80.1" y="131.1">f</text>
<text x="98.1" y="131.1">-</text>
<text x="111.2" y="131.1">1.0</text>
<text x="125.2" y="131.1">10.0</text>
<text x="138.8" y="131.1">MHz</text>
<text x="168.5" y="131.1">-</text>
<text x="22.9" y="137.3">Limit Load Capacitance</text>
<text x="81.6" y="137.3">C</text>
<text x="98.1" y="137.3">-</text>
<text x="112.9" y="137.3">-</text>
<text x="126.1" y="137.3">0.1</text>
<text x="140.1" y="137.3">µF</text>
<text x="168.5" y="137.3">-</text>
<text x="19.8" y="153.9">(Unless otherwise specified, V</text>
<text x="65.4" y="153.9">=3.0V, V</text>
<text x="80.5" y="153.9">=3.0V, R =OPEN, C =0pF, Ta=25°C)</text>
<text x="40.9" y="161.3">Parameter</text>
<text x="78" y="161.3">Symbol</text>
<text x="110.1" y="159">Limit</text>
<text x="139.2" y="161.3">Unit</text>
<text x="161.5" y="161.3">Conditions</text>
<text x="96.1" y="163.6">Min</text>
<text x="111.1" y="163.6">Typ</text>
<text x="125.4" y="163.6">Max</text>
<text x="22.9" y="168.2">&lt;Current Consumption&gt; CLK=1MHz, 80H Setting</text>
<text x="22.9" y="172.8">VCC System</text>
<text x="81.3" y="172.8">I</text>
<text x="98.1" y="172.8">-</text>
<text x="111.5" y="172.8">0.6</text>
<text x="126.2" y="172.8">1.5</text>
<text x="139.6" y="172.8">mA</text>
<text x="22.9" y="177.4">VDD System</text>
<text x="81.3" y="177.4">I</text>
<text x="98.1" y="177.4">-</text>
<text x="111.5" y="177.4">1.0</text>
<text x="126.2" y="177.4">2.0</text>
<text x="139.6" y="177.4">mA</text>
<text x="149.9" y="175.1">BH2221FV</text>
<text x="22.9" y="182">VCC System</text>
<text x="81.3" y="182">I</text>
<text x="98.1" y="182">-</text>
<text x="111.5" y="182">1.1</text>
<text x="126.2" y="182">2.5</text>
<text x="139.6" y="182">mA</text>
<text x="149.9" y="182">BH2223FV</text>
<text x="22.9" y="186.5">&lt;Logic Interface&gt;</text>
<text x="22.9" y="191.2">L input Voltage</text>
<text x="81.3" y="191.2">V</text>
<text x="95.1" y="191.2">GND</text>
<text x="113.2" y="191.2">-</text>
<text x="123.6" y="191.2">0.2V</text>
<text x="141" y="191.2">V</text>
<text x="22.9" y="195.7">H input Voltage</text>
<text x="81.2" y="195.7">V</text>
<text x="93.9" y="195.7">0.8V</text>
<text x="113.2" y="195.7">-</text>
<text x="125.8" y="195.7">V</text>
<text x="141" y="195.7">V</text>
<text x="22.9" y="200.3">Input Current</text>
<text x="81.8" y="200.3">I</text>
<text x="96.4" y="200.3">-10</text>
<text x="113.2" y="200.3">-</text>
<text x="125.8" y="200.3">+10</text>
<text x="140.1" y="200.3">µA</text>
<text x="22.9" y="204.9">&lt;Buffer Amplifier&gt;</text>
<text x="80.3" y="209.5">V</text>
<text x="95.1" y="209.5">GND</text>
<text x="113.2" y="209.5">-</text>
<text x="126.2" y="209.5">0.1</text>
<text x="141" y="209.5">V</text>
<text x="149.9" y="209.5">00H setting, at no load</text>
<text x="22.9" y="211.8">Output Zero Scale Voltage</text>
<text x="80.3" y="214.1">V</text>
<text x="95.1" y="214.1">GND</text>
<text x="113.2" y="214.1">-</text>
<text x="126.2" y="214.1">0.3</text>
<text x="141" y="214.1">V</text>
<text x="149.9" y="214.1">00H setting, I</text>
<text x="171.8" y="214.1">=1.0mA</text>
<text x="22.9" y="221">Output Full Scale Voltage</text>
<text x="80.3" y="218.7">V</text>
<text x="93.4" y="218.7">V</text>
<text x="98.5" y="218.7">-0.1</text>
<text x="113.2" y="218.7">-</text>
<text x="125.8" y="218.7">V</text>
<text x="141" y="218.7">V</text>
<text x="149.9" y="218.7">FFH setting, at no load</text>
<text x="22.9" y="227.8">&lt;D/A Converter Precision&gt;</text>
<text x="80.3" y="223.3">V</text>
<text x="93.4" y="223.3">V</text>
<text x="98.5" y="223.3">-0.3</text>
<text x="113.2" y="223.3">-</text>
<text x="125.8" y="223.3">V</text>
<text x="141" y="223.3">V</text>
<text x="149.9" y="223.3">FFH Setting, I</text>
<text x="172.3" y="223.3">=1.0mA</text>
<text x="22.9" y="232.4">Differential Non Linearity Error</text>
<text x="80.1" y="232.4">DNL</text>
<text x="95.9" y="232.4">-1.0</text>
<text x="113.2" y="232.4">-</text>
<text x="125.3" y="232.4">+1.0</text>
<text x="139" y="232.4">LSB</text>
<text x="149.9" y="232.4">Input code 02H to FDH</text>
<text x="22.9" y="237">Integral Non Linearity Error</text>
<text x="80.8" y="237">INL</text>
<text x="95.9" y="237">-1.5</text>
<text x="113.2" y="237">-</text>
<text x="125.3" y="237">+1.5</text>
<text x="139" y="237">LSB</text>
<text x="149.9" y="237">Input code 02H to FDH</text>
<text x="22.9" y="241.3">VCC Power Source Voltage Rise</text>
<text x="22.9" y="245.2">Time</text>
<text x="80.2" y="243.2">t</text>
<text x="96" y="243.2">100</text>
<text x="113.2" y="243.2">-</text>
<text x="127.9" y="243.2">-</text>
<text x="140.3" y="243.2">µs</text>
<text x="149.9" y="243.2">V</text>
<text x="155.1" y="243.2">=0V to 2.7V</text>
<text x="22.9" y="249.5">Power ON Reset Release Voltage</text>
<text x="79.9" y="249.5">V</text>
<text x="98.1" y="249.5">-</text>
<text x="111.5" y="249.5">1.9</text>
<text x="127.9" y="249.5">-</text>
<text x="141" y="249.5">V</text>
</g>
<g font-size="2.8">
<text x="15.1" y="287.2">© 2015 ROHM Co., Ltd. All rights reserved.</text>
<text x="15.1" y="284.4">www.rohm.com</text>
<text x="15" y="290.5">TSZ22111・15・001</text>
</g>
<g font-size="2.5">
<text x="21.4" y="63.8">(Note 1) Derated at 6.5mW/°C at Ta&gt;25°C</text>
<text x="21.4" y="66.6">(Note 2) Derated at 4.5mW/°C at Ta&gt;25°C</text>
<text x="21.4" y="69.4">Caution: Operating the IC over the absolute maximum ratings may damage the IC. The damage can either be a short circuit between pins or an open circuit</text>
<text x="21.4" y="72.3">between pins and the internal circuitry. Therefore, it is important to consider circuit protection measures, such as adding a fuse, in case the IC is operated over</text>
<text x="21.4" y="75.1">the absolute maximum ratings.</text>
<text x="21.4" y="141.7">(Note 3) Set the power source voltage so that V</text>
<text x="76.3" y="141.7">≥ V</text>
<text x="82.9" y="141.7">.</text>
</g>
<g font-size="2.1">
<text x="87.6" y="34.8">CC</text>
<text x="88" y="41">IN</text>
<text x="124.3" y="41">CC</text>
<text x="119.5" y="52.1">(Note 1)</text>
<text x="119.5" y="58.3">(Note 2)</text>
<text x="82.8" y="100.3">CC</text>
<text x="149.9" y="99.1">(Note 3)</text>
<text x="82.8" y="106.5">DD</text>
<text x="127.8" y="106.5">CC</text>
<text x="149.9" y="105.3">(Note 3)</text>
<text x="83.3" y="112.7">IN</text>
<text x="127.8" y="112.7">CC</text>
<text x="81.5" y="118.9">OUT</text>
<text x="81" y="131.3">SCLK</text>
<text x="83.8" y="137.5">L</text>
<text x="62.4" y="154.1">CC</text>
<text x="77.4" y="154.1">DD</text>
<text x="92.6" y="154.1">L</text>
<text x="108.7" y="154.1">L</text>
<text x="82.2" y="173">CC</text>
<text x="82.2" y="177.6">DD</text>
<text x="82.2" y="182.1">CC</text>
<text x="83.5" y="191.3">IL</text>
<text x="130.2" y="191.3">CC</text>
<text x="83.3" y="195.9">IH</text>
<text x="100.4" y="195.9">CC</text>
<text x="128" y="195.9">CC</text>
<text x="82.7" y="200.5">IN</text>
<text x="82.4" y="209.7">ZS1</text>
<text x="82.4" y="214.2">ZS2</text>
<text x="168.6" y="214.2">OH</text>
<text x="82.4" y="218.9">FS1</text>
<text x="95.5" y="218.9">CC</text>
<text x="128" y="218.9">CC</text>
<text x="82.4" y="223.4">FS2</text>
<text x="95.5" y="223.4">CC</text>
<text x="128" y="223.4">CC</text>
<text x="169.5" y="223.4">OL</text>
<text x="81.1" y="243.4">rVCC</text>
<text x="152" y="243.4">CC</text>
<text x="82.1" y="249.6">POR</text>
</g>
<g font-size="1.6">
<text x="73.3" y="141.8">CC</text>
<text x="80.6" y="141.8">DD</text>
</g>
</svg>
